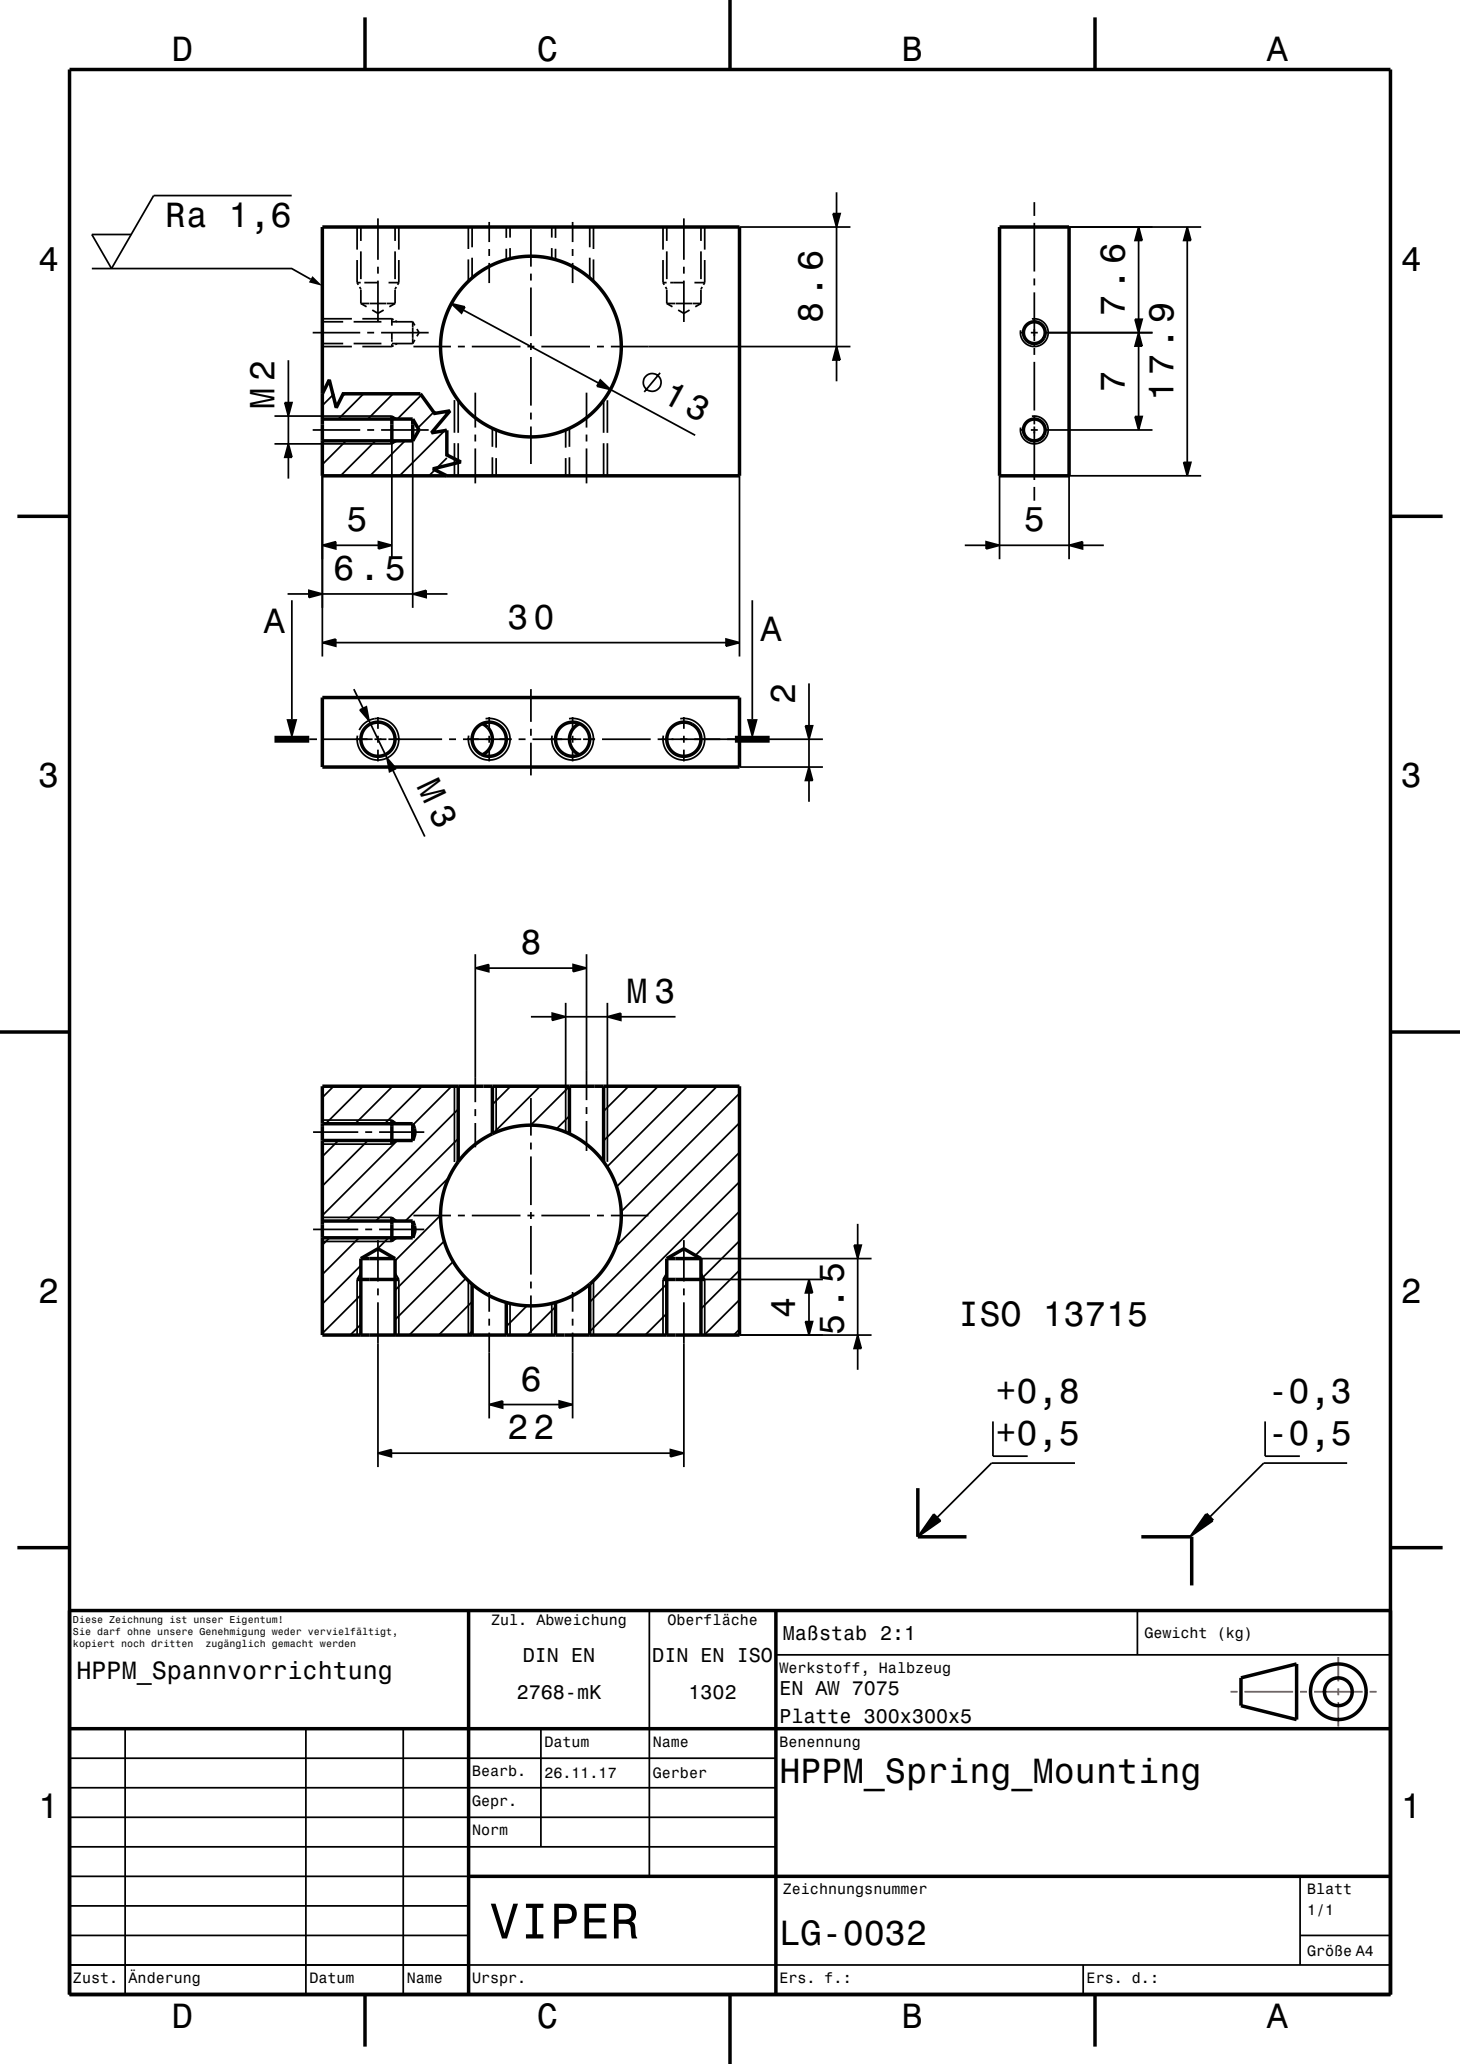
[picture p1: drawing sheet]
<svg xmlns="http://www.w3.org/2000/svg" width="210mm" height="297mm" viewBox="0 0 210 297" stroke-linecap="round" stroke-linejoin="round" font-family="sans-serif">
<g fill="#000">
<path d="M119.8 30.7h1l-.5 2z" fill-rule="evenodd"/>
<path d="M163.8 32.7l.5 1.9h-1z" fill-rule="evenodd"/>
<path d="M170.8 32.7l.5 1.9h-1z" fill-rule="evenodd"/>
<path d="M41 57.9h1l-.5 2z" fill-rule="evenodd"/>
<path d="M44.9 39.7l1.5 1.4-2-.5z" fill-rule="evenodd"/>
<path d="M64.9 43.7l2 .5-.5 .9z" fill-rule="evenodd"/>
<path d="M86.3 54.7l1.5 1.3-1.9-.4z" fill-rule="evenodd"/>
<path d="M120.3 49.9l.5 1.9h-1z" fill-rule="evenodd"/>
<path d="M163.3 59.9h1l-.5 2z" fill-rule="evenodd"/>
<path d="M163.3 45.9h1l-.5 2z" fill-rule="evenodd"/>
<path d="M163.8 47.9l.5 1.9h-1z" fill-rule="evenodd"/>
<path d="M41.5 63.9l.5 1.9h-1z" fill-rule="evenodd"/>
<path d="M46.4 78.5l1.9-.6v1.1z" fill-rule="evenodd"/>
<path d="M54.4 77.9l2 .6-2 .5z" fill-rule="evenodd"/>
<path d="M141.8 77.9l2 .6-2 .5z" fill-rule="evenodd"/>
<path d="M153.8 78.5l1.9-.6v1.1z" fill-rule="evenodd"/>
<path d="M170.3 66.5h1l-.5 2z" fill-rule="evenodd"/>
<path d="M44.4 85l2 .5-2 .5z" fill-rule="evenodd"/>
<path d="M46.4 92.5l1.9-.5v1z" fill-rule="evenodd"/>
<path d="M59.4 85.5l1.9-.5v1z" fill-rule="evenodd"/>
<path d="M104.4 92l2 .5-2 .5z" fill-rule="evenodd"/>
<path d="M41.2 103.5h1.6l-.8 2.9z" fill-rule="evenodd"/>
<path d="M51.8 102.2l.9-.5 .4 2z" fill-rule="evenodd"/>
<path d="M55.7 109.1l1.3 1.5-1 .4z" fill-rule="evenodd"/>
<path d="M107.4 103.5h1.6l-.8 2.9z" fill-rule="evenodd"/>
<path d="M115.8 104.4h1.1l-.5 2z" fill-rule="evenodd"/>
<path d="M116.4 110.4l.5 1.9h-1.1z" fill-rule="evenodd"/>
<path d="M68.4 139.3l1.9-.5v1z" fill-rule="evenodd"/>
<path d="M82.4 138.8l2 .5-2 .5z" fill-rule="evenodd"/>
<path d="M79.4 145.8l2 .5-2 .5z" fill-rule="evenodd"/>
<path d="M87.4 146.3l1.9-.5v1z" fill-rule="evenodd"/>
<path d="M122.8 179.2h1.1l-.5 1.9z" fill-rule="evenodd"/>
<path d="M115.8 190.2h1.1l-.5 1.9z" fill-rule="evenodd"/>
<path d="M116.4 184.1l.5 1.9h-1.1z" fill-rule="evenodd"/>
<path d="M123.4 192.1l.5 1.9h-1.1z" fill-rule="evenodd"/>
<path d="M54.4 209.1l1.9-.5v1z" fill-rule="evenodd"/>
<path d="M70.4 202.1l1.9-.5v1z" fill-rule="evenodd"/>
<path d="M80.4 201.6l2 .5-2 .5z" fill-rule="evenodd"/>
<path d="M96.4 208.6l2 .5-2 .5z" fill-rule="evenodd"/>
<path d="M134.3 217.9l1 .9-3.3 2.3z" fill-rule="evenodd"/>
<path d="M134.3 217.9l1 .9-3.3 2.3z" fill-rule="evenodd"/>
<path d="M173.5 217.9l.9 .9-3.2 2.3z" fill-rule="evenodd"/>
</g>
<g fill="none" stroke="#000" stroke-width=".25">
<path d="M13.2 38.6h28.8l2.7 1.6M42 28.1h-19.9l-6.1 10.5-2.8-4.9h5.7M51.4 32.7v3.2M51.4 37.4v3.3M51.9 32.7v2M51.9 36.2v4M54.4 31.4v6M54.4 38.4v1M56.8 32.7v2M56.8 36.2v4M57.4 32.7v3.2M57.4 37.4v3.3"/>
<path d="M67.4 32.7v3.1M67.4 37.3v3.2M67.9 32.7v2.9M67.9 37.1v2.9M70.4 31.9v2.9M70.4 35.8v1M70.4 37.8v2.9M72.8 32.7v1.5M72.8 35.8v1.6M73.4 32.7v1.5M73.4 35.7v1.5M76.4 33v5.4"/>
<path d="M76.4 39.4v1M79.4 32.7v1.5M79.4 35.7v1.5M79.9 32.7v1.5M79.9 35.8v1.6M82.4 31.9v2.9M82.4 35.8v1M82.4 37.8v2.9M84.8 32.7v2.9M84.8 37.1v2.9M85.4 32.7v3.1M85.4 37.3v3.2"/>
<path d="M95.4 32.7v3.2M95.4 37.4v3.3M95.9 32.7v2M95.9 36.2v4M98.4 31.4v6M98.4 38.4v1M100.8 32.7v2M100.8 36.2v4M101.4 32.7v3.2M101.4 37.4v3.3M106.4 32.7h15.9M119.8 30.7h1l-.5 2z"/>
<path d="M120.3 27.7v3M120.3 32.7v17.2M148.8 29.1v2M148.8 32.1v7M153.8 32.7h19M163.8 32.7l.5 1.9h-1zM163.8 34.6v11.3M170.8 32.7l.5 1.9h-1zM170.8 34.6v31.9M39.5 59.9h16.9l.7 .4M41 57.9h1l-.5 2zM41.5 51.8v6.1"/>
<path d="M41.5 59.9v4M45 47.9h6.8M46.4 49.9h4.2M46.4 49.4h3M46.4 46.3h3M46.4 45.9h4.2M48.1 56.7l-1.7 1.7M50.9 49.4h4M50.9 46.3h4M51.4 40.7h.5M51.4 40.7l.1 .3M51.7 41.3l.2 .3"/>
<path d="M51.9 43.7h1.2M51.9 41.7v2M51.9 43.7l.8 .4M52.1 49.9h4.3M52.1 45.9h4.3M52.3 56.7l-3.6 3.6M52.4 40.7h2M52.8 47.9h1M53.2 43.7h2.3M53.5 44.6l.9 .5 .8-.5M54.4 40.4v5.9M54.8 47.9h6.9"/>
<path d="M55.6 43.7h1.2M55.9 40.7h1.5M56.4 45.9v1M56.4 47.8v1.4M56.4 49.5v.4M56.4 49.4h3M56.4 46.3h3M56.4 45.9l.2 .1M56.5 56.7l-3.6 3.6M56.6 49.7l-.2 .2M56.8 41.7v2M56.8 43.7l-.8 .4"/>
<path d="M56.9 46.2l.2 .1M57 41.3l-.2 .3M57.1 49.4l-.2 .2M57.4 40.7l-.2 .3M59.4 46.3v.8M59.4 47.1v1.5M59.4 48.7v.7M59.4 46.3l.3 .5M59.5 49.9h5.4M59.7 48.9l-.3 .5M60 47.3l.3 .6-.3 .5M60.6 56.8l-3.5 3.5"/>
<path d="M62.4 59.3l-2.3 2.3M64.9 43.7l2 .5-.5 .9zM65.4 57.6v4.7M65.9 49.9h1M65.9 57.6v4.7M66.6 44.6l19.5 10.5M67.9 49.9h7M68.4 56.5v5M75.9 49.9h1M76.4 41.4v7M76.4 49.4v1M76.4 51.4v7"/>
<path d="M76.4 59.4v1M77.9 49.9h7M84.4 56.5v5M85.9 49.9h1M86.3 54.7l1.5 1.3-1.9-.4zM86.8 57.6v4.7M87.4 57.6v4.7M87.8 56l12.2 6.6M87.9 49.9h34.4M94.9 53.7l-2.2 2.7M95.4 40.7h.5M95.4 40.7l.1 .3"/>
<path d="M95.7 41.3l.2 .3M95.9 43.7h1.2M95.9 41.7v2M95.9 43.7l.8 .4M96.4 40.7h2M97.2 43.7h2.3M97.5 44.6l.9 .5 .8-.5M98.4 40.4v5.9M99.6 43.7h1.2M99.9 40.7h1.5M100.8 41.7v2M100.8 43.7l-.8 .4"/>
<path d="M101 41.3l-.2 .3M101.4 40.7l-.2 .3M120.3 49.9l.5 1.9h-1zM120.3 51.8v3.1M146.7 47.9h.6M148.3 47.9h1M148.4 59.9a2 2 0 0 1 2.4 1.9 2 2 0 0 1-2.1 2.1 2 2 0 0 1-1.9-2.4M148.4 45.9a2 2 0 0 1 2.4 1.9 2 2 0 0 1-2.1 2.1 2 2 0 0 1-1.9-2.4M148.8 40.1v1M148.8 42.1v7M148.8 49.4v.5M148.8 50.1v1"/>
<path d="M148.8 52.1v7M148.8 59.8v1.3M150.3 47.9h15.5M163.3 59.9h1l-.5 2zM163.3 45.9h1l-.5 2zM163.8 47.9l.5 1.9h-1zM163.8 49.8v10.1M41.5 63.9l.5 1.9h-1zM41.5 65.8v3.1M45 61.9h6.8M46.4 78.5l1.9-.6v1.1zM46.4 63.4v31.1"/>
<path d="M48.3 78.5h6.1M49.8 63.4l-3.4 3.4M52.8 61.9h1M54 63.4l-5 5.1M54.4 77.9l2 .6-2 .5zM54.8 61.9h6.9M56.4 63.4v17.1M57.1 63.4l-.7 .5h-16.9M58.3 63.4l-5.1 5.1M59.4 63.4v24.1M64.2 61.8l-6.7 6.7M64.3 65.9l-2.6 2.6"/>
<path d="M65.4 63.8v4.7M65.9 63.8v4.7M68.4 62.5v1M68.4 64.5v5.1M70.8 61.6v2.7M70.8 65.8v2.7M71.4 61.9v2.5M71.4 65.9v2.6M76.4 61.4v5.4M81.4 61.9v2.5M81.4 65.9v2.6M81.9 61.6v2.7"/>
<path d="M81.9 65.8v2.7M84.4 62.5v1M84.4 64.5v5.1M86.8 63.8v4.7M87.4 63.8v4.7M106.4 68.5v26M138.8 78.5h3M141.8 77.9l2 .6-2 .5zM143.8 68.5v12M143.8 78.5h10M146.7 61.9h.6M148.3 61.9h1"/>
<path d="M148.8 70.1v1.9M148.8 61.4v7.7M150.3 61.9h15.5M153.8 78.5l1.9-.6v1.1zM155.7 78.5h3.1M170.3 66.5h1l-.5 2zM172.8 68.5h-19v12M41.4 85.5h3M42 86.4v17.1M44.4 85l2 .5-2 .5zM46.4 92.5l1.9-.5v1zM46.4 85.5h13"/>
<path d="M48.3 92.5h56.1M50.9 99.2l1.3 2.7M59.4 85.5l1.9-.5v1zM61.3 85.5h3.1M76.4 99.2v4.7M104.4 92l2 .5-2 .5zM108.2 86.4v17.1M116.4 98.3v6.1M44.5 106.4h1.1M46.6 106.4h7M51.7 105.1a3 3 0 0 1 5-.6 3 3 0 0 1-1.6 4.8 3 3 0 0 1-3.7-3.4M51.8 102.2l.9-.5 .4 2z"/>
<path d="M53.1 103.7l2.6 5.4M53.9 106.4h1.7M54.4 103.2v1.7M54.4 105.9v1M54.4 107.9v1.7M55.7 109.1l1.3 1.5-1 .4zM55.9 106.4h7.7M56.5 110.8l4.6 9.6M64.6 106.4h1M66.6 106.4h7M69.8 103.4a3 3 0 0 1 3.6 2.8 3 3 0 0 1-3.2 3.2 3 3 0 0 1-2.8-3.5M70.4 103.2v1.7"/>
<path d="M70.4 105.9v1M70.4 107.9v1.7M74.6 106.4h1M76.4 104.9v1M76.4 106.9v4.7M76.6 106.4h7M81.8 103.4a3 3 0 0 1 3.6 2.8 3 3 0 0 1-3.2 3.2 3 3 0 0 1-2.8-3.5M82.4 103.2v1.7M82.4 105.9v1M82.4 107.9v1.7M83.9 106.4h1.7M86.6 106.4h7"/>
<path d="M94.6 106.4h23.8M97.8 103.4a3 3 0 0 1 3.6 2.8 3 3 0 0 1-3.2 3.2 3 3 0 0 1-2.8-3.5M98.4 103.2v1.7M98.4 105.9v1M98.4 107.9v1.7M106.4 110.4h12M115.8 104.4h1.1l-.5 2zM116.4 110.4l.5 1.9h-1.1zM116.4 106.4v4M116.4 112.3v3.1M68.4 139.3l1.9-.5v1zM68.4 137.3v21.3"/>
<path d="M70.3 139.3h12.1M82.4 138.8l2 .5-2 .5zM84.4 137.3v21M48 156.3l-1.6 1.6M52.2 156.3l-5.4 5.4M56.5 156.3l-5.4 5.4M60.7 156.3l-5.4 5.4M65 156.3l-5.6 5.5M65.4 156.3v10.9M65.9 159.6l-16.1 16.1M68.4 159.6v1M71.4 156.3v6.6"/>
<path d="M73.4 156.3l-2.6 2.6M76.4 158v5.4M76.4 146.3h3M77.7 156.3l-6.8 6.8M79.4 145.8l2 .5-2 .5zM81.4 144.3v18.6M81.4 146.3h6M81.9 156.3l-5.6 5.6M84.4 159.3v1M87.4 146.3l1.9-.5v1zM87.4 144.3v22.9M89.3 146.3h7.9"/>
<path d="M90.4 156.3l-3.6 3.6M94.7 156.3l-7.9 7.8M98.9 156.3l-11.6 11.6M103.1 156.3l-14.4 14.5M106.4 157.3l-17 17M45 162.9h6.5M45 176.9h6.5M46.4 161.2h10l.7 .5M46.4 175.2h10l.7 .5M47.4 178.1l-1 1.1M48.7 164.1l-2.3 2.3M51.6 178.1l-5.2 5.3"/>
<path d="M52.5 162.9h1M52.5 176.9h1M52.9 164.1l-6.5 6.6M54.4 178.4v6M54.5 162.9h6.5M54.5 176.9h6.5M55.9 178.1l-1.7 1.7M57.1 164.1l-.7 .5h-10M57.1 178.1l-.7 .5h-10M57.2 164.1l-10.8 10.8M59.5 174.9h5.4M63.4 174.9l-6.6 6.5"/>
<path d="M63.9 178.6l-7.1 7.1M64.6 169.4l-6.3 6.3M65.9 174.9h1M65.9 163.9l-11.8 11.8M67.9 174.9h7M68.4 161.6v3.5M75.9 174.9h1M76.4 164.4v1M76.4 166.4v7M76.4 174.4v1M76.4 176.4v7M77.9 174.9h7"/>
<path d="M81.9 160.6l-1.9 1.8M84.4 161.3v4.3M85.9 174.9h1M87.9 174.9h5.4M98.4 178.4v6M106.4 178.5l-5.6 5.6M106.4 174.3l-6.4 6.3M106.4 170.1l-21.6 21.5M106.4 165.8l-21.6 21.6M106.4 161.6l-17.8 17.8M122.8 179.2h1.1l-.5 1.9zM123.4 176.1v3.1"/>
<path d="M51.9 190.6l-1.5 1.5M51.9 186.3l-5.5 5.6M51.9 182.1l-5.5 5.5M51.9 183.2l-.5 .9v8M54.4 185.4v1M54.4 187.4v23.7M56.8 183.2l.6 .9v8M65.2 181.5l-8.4 8.4M67 183.9l-8.1 8.2M67.4 184.3l-.1 7.8 .6-.5M67.9 187.3l-4.8 4.8M70.4 185.9v2.9"/>
<path d="M70.4 189.8v1M70.4 191.8v12.3M73.4 187.6v4.5M75.8 187.9l-3 3M76.4 184.4v1M76.4 186.4v5.4M79.4 187.6v4.5M79.9 188l-4.1 4.1M82.4 185.9v2.9M82.4 189.8v1M82.4 191.8v12.3M85.4 184.3v7.8"/>
<path d="M95.9 189l-3.1 3.1M95.9 184.8l-7.3 7.3M95.9 183.2l-.5 .9v8M98.4 185.4v1M98.4 187.4v23.7M100.8 184.1h17.6M100.8 181.1h24.6M100.8 183.2l.6 .9v8M106.4 191.3l-.9 .8M106.4 187l-5.1 5.1M106.4 182.8l-5.6 5.5M106.4 192.1h19"/>
<path d="M115.8 190.2h1.1l-.5 1.9zM116.4 184.1l.5 1.9h-1.1zM116.4 186v4.2M123.4 192.1l.5 1.9h-1.1zM123.4 181.1v11M123.4 194v3.1M54.4 209.1l1.9-.5v1zM56.3 209.1h40.1M70.4 202.1l1.9-.5v1zM72.3 202.1h8.1M80.4 201.6l2 .5-2 .5zM96.4 208.6l2 .5-2 .5z"/>
<path d="M134.3 217.9l1 .9-3.3 2.3zM142.8 204.5v5h5M154.6 210.5h-12l-7.8 7.9M173.5 217.9l-2.3 3.2 3.2-2.3M182 204.5v5h5M193.8 210.5h-12l-7.8 7.9M93.4 231.8v38.2M111.6 238.1h88.4M163.6 231.8v6.3M10 257.2h101.6M10 253h101.6M18 248.8v38.2"/>
<path d="M44 248.8v38.2M58 248.8v38.2M77.8 248.8v17M10 278.5h57.4M10 274.2h57.4M10 270h57.4M10 265.8h101.6M10 261.5h101.6M187 278.5h13M187 270v12.8M10 282.8h190M155.8 282.8v4.2"/>
<circle cx="93.8" cy="55" r="1.28"/>
</g>
<g fill="none" stroke="#000" stroke-width=".5">
<path d="M10 10h190v277h-190zM52.5 2.5v7.5M105 0v10M157.5 2.5v7.5M46.4 32.7h60v35.8h-60zM143.8 32.7h10v35.8h-10zM46.4 56.7l1-2 1 4 1-2h11.1l2 2.8 2.2-.4-2.6 3.2 2.2-.4v3.6l2 1-4 1 2 1M56.4 59.9v4M2.5 74.3h7.5M46.4 60.3h13M46.4 63.4h13M59.4 60.3v3.1"/>
<path d="M59.4 60.3l.9 1.6-.9 1.5M200 74.3h7.5M46.4 100.4h60v10h-60zM69.4 104.1a2.46 2.46 0 0 1 1.4 2.3 2.46 2.46 0 0 1-1.4 2.2M83.4 104.1a2.46 2.46 0 0 0-1.5 2.3 2.46 2.46 0 0 0 1.5 2.2M0 148.5h10M46.4 156.3h60v35.8h-60zM65.9 156.3v10.9M70.8 156.3v6.8M81.9 156.3v6.8M86.8 156.3v10.9M200 148.5h10"/>
<path d="M46.4 161.7h13M46.4 164.1h13M46.4 175.7h13M46.4 178.1h13M56.4 161.2v3.4M56.4 175.2v3.4M59.4 161.7l.1 .4a2.23 2.23 0 0 1-.1 2M59.4 175.7l.1 .4a2.22 2.22 0 0 1-.1 2M59.4 161.7v2.4M59.4 175.7v2.4M65.9 167.2a13 13 0 0 0 1.6 17.2 13 13 0 0 0 17.3 .4M70.8 163.1a13 13 0 0 1 16.5 4.7 13 13 0 0 1-2.5 17"/>
<path d="M70.8 163.1a13.1 13.1 0 0 0-4.9 4.1M51.4 184.1h6M51.9 181.1h4.9M51.9 181.1v11M51.9 181.1l2.5-1.4 2.4 1.4M56.8 181.1v11M67.9 184.8v7.3M72.8 187.4v4.7M79.9 187.4v4.7M84.8 184.8v7.3M95.4 184.1h6M95.9 181.1h4.9"/>
<path d="M95.9 181.1v11M95.9 181.1l2.5-1.4 2.4 1.4M100.8 181.1v11M132 214.1v7h7M173.5 217.9l.9 .9M2.5 222.7h7.5M10 231.8h190M67.4 231.8v55.2M111.6 231.8v55.2M164.2 221.1h7M171.4 221.1v7M200 222.7h7.5"/>
<path d="M10 248.8h190M178.5 241.4l8-2v8l-8-2zM67.4 270h132.6M52.5 287v7.5M105 287v10M157.5 287v7.5"/>
<circle cx="76.4" cy="49.9" r="13"/>
<circle cx="148.8" cy="47.9" r="1.57"/>
<circle cx="148.8" cy="61.9" r="1.57"/>
<circle cx="54.4" cy="106.4" r="2.46"/>
<circle cx="70.4" cy="106.4" r="2.46"/>
<circle cx="82.4" cy="106.4" r="2.46"/>
<circle cx="98.4" cy="106.4" r="2.46"/>
<circle cx="192.5" cy="243.4" r="2"/>
<circle cx="192.5" cy="243.4" r="4"/>
</g>
<path d="M192.5 238.4v3.5M177 243.4h1M179 243.4h7M187 243.4h1M189 243.4h7M192.5 242.9v1M192.5 244.9v3.5M197 243.4h1" fill="none" stroke="#f00" stroke-width=".25"/>
<path d="M39.5 106.4h5M105.7 106.4h5" fill="none" stroke="#000" stroke-width="1" stroke-linecap="butt"/>
<text font-size="7.2" x="70.4" y="278.9">VIPER</text>
<text font-size="5.1" x="95" y="57.7" transform="rotate(29 95 57.7)">13</text>
<g font-size="5">
<text x="24.7" y="8.8">D</text>
<text x="77.2" y="8.8">C</text>
<text x="129.7" y="8.8">B</text>
<text x="182.2" y="8.8">A</text>
<text x="23.7" y="32.7">Ra 1,6</text>
<text x="5.5" y="39">4</text>
<text x="201.5" y="39">4</text>
<text x="118.3" y="46.5" transform="rotate(-90 118.3 46.5)">8.6</text>
<text x="161.8" y="45.5" transform="rotate(-90 161.8 45.5)">7.6</text>
<text x="39.5" y="58.9" transform="rotate(-90 39.5 58.9)">M 2</text>
<text x="161.8" y="56.4" transform="rotate(-90 161.8 56.4)">7</text>
<text x="168.8" y="57.7" transform="rotate(-90 168.8 57.7)">17.9</text>
<text x="49.8" y="76.5">5</text>
<text x="147.3" y="76.5">5</text>
<text x="47.9" y="83.5">6.5</text>
<text x="37.9" y="91.1">A</text>
<text x="73" y="90.5">30</text>
<text x="109.4" y="92.2">A</text>
<text x="114.4" y="101.4" transform="rotate(-90 114.4 101.4)">2</text>
<text x="5.5" y="113.2">3</text>
<text x="59.8" y="113.1" transform="rotate(64 59.8 113.1)">M 3</text>
<text x="201.5" y="113.2">3</text>
<text x="74.8" y="137.3">8</text>
<text x="90.1" y="144.3">M 3</text>
<text x="5.5" y="187.4">2</text>
<text x="114.4" y="189.6" transform="rotate(-90 114.4 189.6)">4</text>
<text x="137.8" y="190.7">ISO 13715</text>
<text x="201.5" y="187.4">2</text>
<text x="121.4" y="192" transform="rotate(-90 121.4 192)">5.5</text>
<text x="74.8" y="200.1">6</text>
<text x="143.2" y="201.9">+0,8</text>
<text x="182.3" y="201.8">-0,3</text>
<text x="73" y="207.1">22</text>
<text x="143.2" y="208">+0,5</text>
<text x="182.3" y="207.9">-0,5</text>
<text x="112.1" y="256.6">HPPM_Spring_Mounting</text>
<text x="5.5" y="261.6">1</text>
<text x="201.5" y="261.6">1</text>
<text x="112.1" y="279.9">LG-0032</text>
<text x="24.7" y="291.8">D</text>
<text x="77.2" y="291.8">C</text>
<text x="129.7" y="291.8">B</text>
<text x="182.2" y="291.8">A</text>
</g>
<text font-size="3.6" x="11" y="241.6">HPPM_Spannvorrichtung</text>
<g font-size="2.9">
<text x="75.2" y="239.2">DIN EN</text>
<text x="93.8" y="239.2">DIN EN ISO</text>
<text x="112.6" y="236">Maßstab 2:1</text>
<text x="74.3" y="244.5">2768-mK</text>
<text x="99" y="244.5">1302</text>
<text x="112.1" y="243.9">EN AW 7075</text>
<text x="112.1" y="247.9">Platte 300x300x5</text>
</g>
<g font-size="2.2">
<text x="70.6" y="233.8">Zul. Abweichung</text>
<text x="96" y="233.8">Oberfläche</text>
<text x="164.6" y="235.7">Gewicht (kg)</text>
<text x="112.1" y="240.7">Werkstoff, Halbzeug</text>
<text x="78.3" y="251.3">Datum</text>
<text x="93.9" y="251.3">Name</text>
<text x="112.1" y="251.3">Benennung</text>
<text x="67.9" y="255.6">Bearb.</text>
<text x="78.3" y="255.9">26.11.17</text>
<text x="93.9" y="255.9">Gerber</text>
<text x="67.9" y="259.8">Gepr.</text>
<text x="67.9" y="264.1">Norm</text>
<text x="112.6" y="272.6">Zeichnungsnummer</text>
<text x="188" y="272.6">Blatt</text>
<text x="188" y="275.6">1/1</text>
<text x="188" y="281.4">Größe A4</text>
<text x="10.5" y="285.3">Zust.</text>
<text x="18.5" y="285.3">Änderung</text>
<text x="44.5" y="285.3">Datum</text>
<text x="58.5" y="285.3">Name</text>
<text x="67.9" y="285.3">Urspr.</text>
<text x="112.1" y="285.3">Ers. f.:</text>
<text x="156.3" y="285.3">Ers. d.:</text>
</g>
<g font-size="1.4">
<text x="10.5" y="233.5">Diese Zeichnung ist unser Eigentum!</text>
<text x="10.5" y="235.3">Sie darf ohne unsere Genehmigung weder vervielfältigt,</text>
<text x="10.5" y="237">kopiert noch dritten</text>
<text x="29.6" y="237">zugänglich gemacht werden</text>
</g>
</svg>
